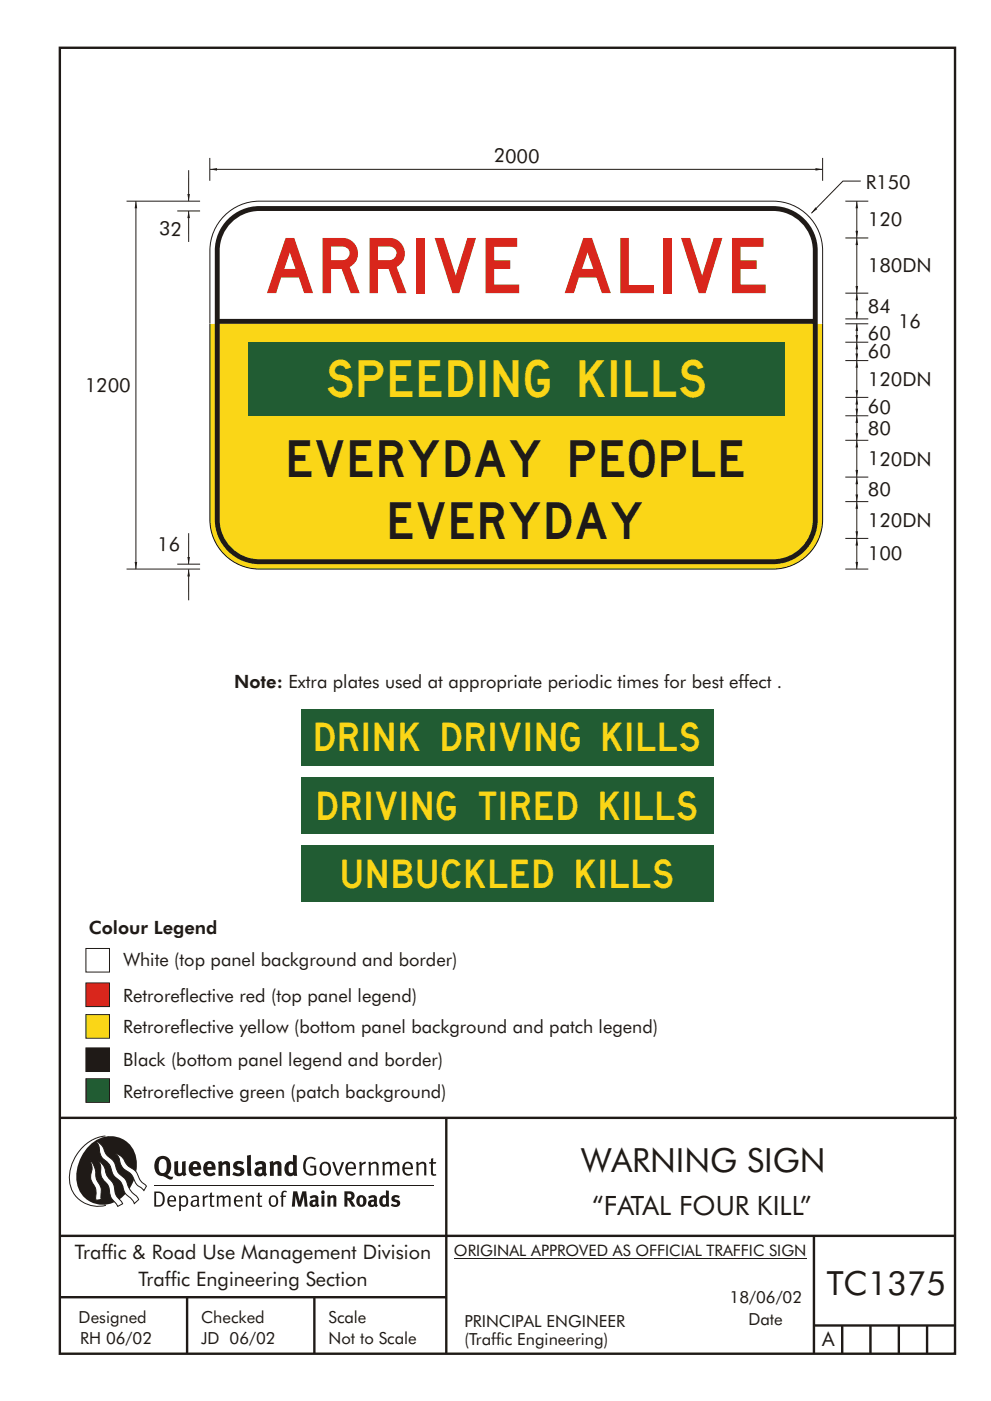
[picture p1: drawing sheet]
<svg xmlns="http://www.w3.org/2000/svg" width="210mm" height="297mm" viewBox="0 0 210 297" stroke-linecap="round" stroke-linejoin="round" font-family="sans-serif">
<g fill="none" stroke="#1f1a17" stroke-width=".51">
<path d="M12.7 10.1h189.9v276.9h-189.9zM12.7 237h190.3M94.7 236.9v50.1M12.7 262h190M12.7 275h82M39.7 275v12M66.7 275v12M172.7 262v25M172.7 281h30M178.7 281v6M184.7 281v6M190.7 281v6"/>
<path d="M196.7 281v6"/>
</g>
<path d="M96.3 266.7h74.7" fill="none" stroke="#1f1a17" stroke-width=".21"/>
<g fill="#1f1a17">
<path d="M64.9 245.6a1.61 1.61 0 0 1 2.1 .1l-.2 .2a1.17 1.17 0 0 0-1.4-.1 1.17 1.17 0 0 0-.6 1.2 1.42 1.42 0 0 0 1.2 1.9l.7-.2v-1.2h-.8l-.1-.4h1.3v1.9a1.82 1.82 0 0 1-2.2-.1 1.82 1.82 0 0 1-.6-2.1l.2-.7z" fill-rule="evenodd"/>
<path d="M68.2 246.6a1.77 1.77 0 0 0 .4 2.6 1.39 1.39 0 0 0 1.4-.5 1.39 1.39 0 0 0 .2-1.5 1.19 1.19 0 0 0-2-.6zM68.5 246.8a.83 .83 0 0 1 1 .1 .83 .83 0 0 1 .2 1 .75 .75 0 0 1-.6 1 .75 .75 0 0 1-.8-.8v-.9z" fill-rule="evenodd"/>
<path d="M70.5 246.4l.4-.1 .8 2.4 .8-2.3h.5l-1.1 2.8h-.4z" fill-rule="evenodd"/>
<path d="M73.6 246.7a1.74 1.74 0 0 0 .5 2.5h.9l.5-.3-.2-.3a.89 .89 0 0 1-1.1 .2 .89 .89 0 0 1-.4-.9h1.7a1.15 1.15 0 0 0-.4-1.4 1.15 1.15 0 0 0-1.5 .2zM74 246.9a.67 .67 0 0 1 .8-.1 .67 .67 0 0 1 .3 .7h-1.3z" fill-rule="evenodd"/>
<path d="M76.2 246.4l.4-.1 .1 .5 .5-.4 .5-.1-.2 .5a.61 .61 0 0 0-.8 .6v1.8h-.4z" fill-rule="evenodd"/>
<path d="M78.1 246.4l.5-.1 .1 .5a.89 .89 0 0 1 .9-.5 .89 .89 0 0 1 .7 .8v2.1h-.4v-2.1l-.1-.3-.3-.1-.8 .4v2.1h-.4z" fill-rule="evenodd"/>
<path d="M81.1 246.4l.4-.1 .1 .4a.83 .83 0 0 1 .8-.4 .83 .83 0 0 1 .7 .5 .86 .86 0 0 1 .9-.5 .86 .86 0 0 1 .7 .8v2.1h-.4l-.1-2.3a.5 .5 0 0 0-.8 0l-.2 .2v2.1h-.5v-2.2l-.4-.3-.7 .4v2.1h-.4z" fill-rule="evenodd"/>
<path d="M85.7 246.7a1.74 1.74 0 0 0 .5 2.5h.9l.5-.3-.2-.3a.89 .89 0 0 1-1.1 .2 .89 .89 0 0 1-.4-.9h1.7a1.15 1.15 0 0 0-.5-1.4 1.15 1.15 0 0 0-1.4 .2zM86 246.9a.67 .67 0 0 1 .9-.1 .67 .67 0 0 1 .3 .7h-1.3z" fill-rule="evenodd"/>
<path d="M88.3 246.4l.4-.1 .1 .5a.89 .89 0 0 1 .9-.5 .89 .89 0 0 1 .7 .8v2.1h-.4v-2.1l-.1-.3-.3-.1-.8 .4v2.1h-.4z" fill-rule="evenodd"/>
<path d="M91.5 245.7l.4-.2v.9h.7l-.2 .3h-.5v2.1l.1 .1h.5l.1 .3a.71 .71 0 0 1-1.2-.5v-2h-.3v-.3h.3z" fill-rule="evenodd"/>
<path d="M37 246.3l.8-.2v2a.46 .46 0 0 0 .2 .7 .46 .46 0 0 0 .6-.3v-2.2l.8-.1v2.3l.2 .6-.6 .3-.2-.3a1.03 1.03 0 0 1-1.2 .2 1.03 1.03 0 0 1-.6-1z" fill-rule="evenodd"/>
<path d="M40.4 246.6a1.64 1.64 0 0 0 0 2.3 1.64 1.64 0 0 0 2.3 .1l-.4-.5a.78 .78 0 0 1-.9 .3 .78 .78 0 0 1-.5-.8h1.8a1.37 1.37 0 0 0-.6-1.6 1.37 1.37 0 0 0-1.7 .2zM41 246.9a.48 .48 0 0 1 .7-.1 .48 .48 0 0 1 .2 .6h-1z" fill-rule="evenodd"/>
<path d="M43.5 246.6a1.65 1.65 0 0 0-.2 2 1.65 1.65 0 0 0 1.9 .7l.5-.3-.3-.5a.78 .78 0 0 1-.9 .3 .78 .78 0 0 1-.5-.8h1.8a1.37 1.37 0 0 0-.6-1.6 1.37 1.37 0 0 0-1.7 .2zM44.1 246.9a.48 .48 0 0 1 .6-.1 .48 .48 0 0 1 .2 .6h-.9z" fill-rule="evenodd"/>
<path d="M46.3 246.4l.7-.3 .1 .4a.95 .95 0 0 1 1-.3 .95 .95 0 0 1 .7 .9v2.2h-.8v-2.3l-.3-.2-.5 .3v2.2h-.8z" fill-rule="evenodd"/>
<path d="M49.7 246.5a1.73 1.73 0 0 1 2-.1l-.2 .6-.6-.2a.42 .42 0 0 0-.6 .3l.2 .2a1.23 1.23 0 0 1 1.4 1 1.47 1.47 0 0 1-2.3 .9l-.3-.1 .3-.6 .7 .3a.47 .47 0 0 0 .7-.3 .87 .87 0 0 0-1-.6l-.4-.2-.1-.4z" fill-rule="evenodd"/>
<path d="M54.1 246.6l.3 .6 .3-.2a.62 .62 0 0 1 .9 0v.4a1.21 1.21 0 0 0-1.3 .3 1.21 1.21 0 0 0-.2 1.4 1.19 1.19 0 0 0 1.7 0l.5 .3 .4-.4-.3-.4v-1.3a.96 .96 0 0 0-1.3-1.1zM55 248.1l.6-.1v.6a.43 .43 0 0 1-.6 .1 .43 .43 0 0 1 0-.6z" fill-rule="evenodd"/>
<path d="M57.2 246.4l.7-.3 .1 .4a.95 .95 0 0 1 1-.3 .95 .95 0 0 1 .7 .9v2.2h-.8v-2.3l-.3-.2-.5 .3v2.2h-.8z" fill-rule="evenodd"/>
<path d="M62.2 244.8v1.6a1.29 1.29 0 0 0-1.4 .1 1.29 1.29 0 0 0-.5 1.3 1.24 1.24 0 0 0 .5 1.4 1.24 1.24 0 0 0 1.5-.1l.1 .2h.7l-.1-4.3zM61.5 246.9h.4l.3 .1v1.5l-.3 .2a.48 .48 0 0 1-.6-.5 1.52 1.52 0 0 1 .2-1.3z" fill-rule="evenodd"/>
<path d="M52.4 245l.8-.2 .2 4.5h-.8l-.1-.2z" fill-rule="evenodd"/>
</g>
<path d="M22.4 240.9a9 9 0 0 0-7.4 10.8 6.2 6.2 0 0 0 7.5 3.9M32.7 251.4h59.4" fill="none" stroke="#1f1a17" stroke-width=".21"/>
<path d="M19.1 242.7a5.7 5.7 0 0 1 6.5-1.4 5.7 5.7 0 0 1 3.4 5.7 8.6 8.6 0 0 1-6.2 8.4 5.7 5.7 0 0 1-6.5-7.1 9.9 9.9 0 0 1 2.8-5.6z" fill-rule="evenodd" fill="#1f1a17"/>
<path d="M24.4 244.6a3.1 3.1 0 0 1 2.3 2.1l.8 .8a3.2 3.2 0 0 1 2 2.3l.4 .7 1.2 1-.6 .9-.2-.3a3.5 3.5 0 0 1-1.9-2 3.8 3.8 0 0 0-2.1-2.2 3.5 3.5 0 0 1-1-2.3zM20.4 242a3.4 3.4 0 0 1 1.9 2.4l.7 .9a3.3 3.3 0 0 1 1.7 2.5 4.4 4.4 0 0 0 1.7 2l.3 .3a6.1 6.1 0 0 0 2.5 3.7l.2 .5-.9 .9a6.1 6.1 0 0 0-1.9-2.2l-.4-.7a3.6 3.6 0 0 0-1.9-2.8l-.6-1.1a3.6 3.6 0 0 0-1.9-2.8 3.7 3.7 0 0 1-.8-2.4zM21 246.2a3.4 3.4 0 0 1 1.5 2.7l.6 .9a3.8 3.8 0 0 1 1.4 3.1l.3 .8 1.2 1.5-1 .6-.5-.8a3.2 3.2 0 0 1-1.3-2.8 4.3 4.3 0 0 0-1.4-2.2 4.7 4.7 0 0 1-.5-2.9zM19.2 246.1a5.1 5.1 0 0 1 1.2 3.7l.3 .7a3.1 3.1 0 0 1 .7 3l.1 .8-1.1 .2-.1-.8a3.5 3.5 0 0 0-.9-3.2 3.6 3.6 0 0 1 .1-2.6z" fill-rule="evenodd" fill="#fff" stroke="#1f1a17" stroke-width=".21"/>
<g fill="#1f1a17">
<path d="M33.4 245.5a2.51 2.51 0 0 0 .4 3.7l.8 .2a2.78 2.78 0 0 0 2 .6l.2-.5h-.6l-.7-.4a2.56 2.56 0 0 0 0-3.8 1.83 1.83 0 0 0-2.1 .2zM34 245.9a.87 .87 0 0 1 1 0 .87 .87 0 0 1 .4 .9v.4a1.17 1.17 0 0 1-.9 1.5h-.3a2.38 2.38 0 0 1-.2-2.8z" fill-rule="evenodd"/>
<path d="M33.1 252.9v2.6a1.12 1.12 0 0 0 1.2-.3 1.12 1.12 0 0 0 .2-1.1l-.1-.6-.3-.4zM32.7 252.6h1.1a1.67 1.67 0 0 1 1.2 1.7 1.67 1.67 0 0 1-1.3 1.5h-1zM36.1 253.9l-.2 .6h1.1a.55 .55 0 0 0-.3-.7 .55 .55 0 0 0-.6 .1zM35.8 253.8a.95 .95 0 0 1 1.2-.2 .95 .95 0 0 1 .4 1.1h-1.5a.72 .72 0 0 0 .4 .8 .72 .72 0 0 0 .9-.1l.1 .2a1.15 1.15 0 0 1-1.5 0 1.15 1.15 0 0 1-.2-1.5zM38.4 254.1v1.2a.7 .7 0 0 0 .9 .1 .7 .7 0 0 0 .2-.9 .61 .61 0 0 0-.4-.7 .61 .61 0 0 0-.7 .3zM38 253.5l.3-.1 .1 .4a.95 .95 0 0 1 1.2-.1 .95 .95 0 0 1 .3 1.1 .92 .92 0 0 1-.5 1 .92 .92 0 0 1-1-.2v1.1l-.4 .1zM40.9 254.9a.5 .5 0 0 0 .2 .7 .5 .5 0 0 0 .7-.3v-.7zM40.5 253.8a1 1 0 0 1 1.7 .2v1.4l.2 .3-.2 .2-.3-.3a.78 .78 0 0 1-1.4-.1 .78 .78 0 0 1 .8-1.1h.5a.58 .58 0 0 0-.3-.7 .58 .58 0 0 0-.7 .3zM43 253.5l.3-.1 .1 .4 .3-.3h.5l-.2 .3a.52 .52 0 0 0-.6 .6v1.4h-.4zM44.6 252.9l.4-.1-.1 .7h.6l-.1 .3h-.5v1.5a.35 .35 0 0 0 .6 .3v.2a.57 .57 0 0 1-.6 .1 .57 .57 0 0 1-.3-.5v-1.6h-.3v-.3h.3zM45.9 253.5l.4-.1 .1 .4 .2-.2a.64 .64 0 0 1 1 .2 .7 .7 0 0 1 .8-.4 .7 .7 0 0 1 .5 .7v1.7h-.4v-1.7l-.2-.3-.7 .3v1.7h-.3v-1.6a.38 .38 0 0 0-.3-.5 .38 .38 0 0 0-.5 .3l-.1 .1v1.7h-.4zM50.2 253.9l-.2 .6h1.1a.55 .55 0 0 0-.2-.7 .55 .55 0 0 0-.7 .1zM49.9 253.8a.95 .95 0 0 1 1.2-.2 .95 .95 0 0 1 .4 1.1h-1.5a.72 .72 0 0 0 .4 .8 .72 .72 0 0 0 .9-.1l.1 .2a1.15 1.15 0 0 1-1.5 0 1.15 1.15 0 0 1-.2-1.5zM52.1 253.5l.3-.1 .1 .4a.72 .72 0 0 1 .8-.4 .72 .72 0 0 1 .6 .7v1.7h-.4v-1.5a.45 .45 0 0 0-.3-.6 .45 .45 0 0 0-.5 .3l-.2 .1v1.7h-.3zM54.7 252.9l.4-.1v.7h.6l-.1 .3h-.5v1.5a.35 .35 0 0 0 .5 .3v.2a.57 .57 0 0 1-.6 .1 .57 .57 0 0 1-.3-.5v-1.6h-.3v-.3h.3zM57.6 253.9l-.2 .7a.65 .65 0 0 0 .3 .9 .65 .65 0 0 0 .8-.3l.1-.1a.93 .93 0 0 0-.7-1.4zM57.3 253.8a1.12 1.12 0 0 1 1.4 0 1.12 1.12 0 0 1 .2 1.4 1.01 1.01 0 0 1-1.2 .7 1.01 1.01 0 0 1-.7-1.2zM59.9 252.6l.5-.2 .5 .2-.2 .2-.3-.1-.3 .2v.6h.6l-.1 .3h-.5v2h-.4v-2h-.2v-.3h.2zM62.2 252.6l-.3 3.2h.7l.1-2.2 .6 2.2h.5l.7-2.2 .1 2.2h.7l-.3-3.2h-.9l-.5 2.1-.5-2.1zM65.7 253.7l.3 .5a.51 .51 0 0 1 .5-.3 .51 .51 0 0 1 .4 .4v.1a.88 .88 0 0 0-1.1 .3 .88 .88 0 0 0 .2 1.1 .9 .9 0 0 0 1.1-.1l.3 .3 .4-.4-.3-.3v-1.1a.87 .87 0 0 0-.4-.8 .87 .87 0 0 0-1 .1zM66.4 254.9l.5-.1v.5l-.1 .1h-.3l-.2-.1zM68.2 253.5v2.3h.6v-2.4zM68.1 252.8a.4 .4 0 0 0 .8 0 .4 .4 0 0 0-.8 0zM69.4 253.5l.1 2.3h.6v-1.7a.33 .33 0 0 1 .4-.2 .33 .33 0 0 1 .2 .4v1.5h.7v-1.7a.75 .75 0 0 0-.6-.7 .75 .75 0 0 0-.8 .3v-.3zM73.1 252.6v3.2h.6v-1.3l.3 .2 .7 1.1h.7l-.9-1.4a.94 .94 0 0 0 .7-1 .94 .94 0 0 0-.9-.8zM73.7 253.1a.51 .51 0 0 1 .7 .1 .51 .51 0 0 1-.1 .8h-.6zM75.9 253.7a1.19 1.19 0 0 0-.1 1.8 1.19 1.19 0 0 0 1.7-.1 1.19 1.19 0 0 0 0-1.6 1.19 1.19 0 0 0-1.6-.1zM76.5 253.9h.2a.99 .99 0 0 1 0 1.5 1.06 1.06 0 0 1-.2-1.5zM78.1 253.7l.3 .5a.51 .51 0 0 1 .5-.3 .51 .51 0 0 1 .4 .4v.1a.88 .88 0 0 0-1.1 .3 .88 .88 0 0 0 .2 1.1 .9 .9 0 0 0 1.1-.1l.3 .3 .4-.4-.2-.3v-1.1a.87 .87 0 0 0-.5-.8 .87 .87 0 0 0-1 .1zM78.9 254.9l.4-.1v.5l-.1 .1h-.3l-.2-.1zM81.9 252.4v1.2a1.2 1.2 0 0 0-1.4 .5 1.2 1.2 0 0 0 .2 1.5l.5 .3 .8-.2v.1h.6l-.1-3.3zM81.4 254l.5 .1-.1 1.2a.46 .46 0 0 1-.5 0 .46 .46 0 0 1-.2-.6zM83.3 253.6a.79 .79 0 0 0-.2 1 .79 .79 0 0 0 1 .3 .33 .33 0 0 1 0 .5 .33 .33 0 0 1-.5 0l-.5-.2-.2 .4a1.15 1.15 0 0 0 1.2 .3 1.15 1.15 0 0 0 .8-1 1.49 1.49 0 0 0-1.2-.7 .4 .4 0 0 1 .3-.4 .4 .4 0 0 1 .4 .1l.2 .1 .2-.4a1.47 1.47 0 0 0-1.5 0z" fill-rule="evenodd"/>
</g>
<path d="M18.2 215.1h5v5h-5z" fill-rule="evenodd" fill="#fad617" stroke="#1f1a17" stroke-width=".21"/>
<path d="M18.2 222.2h5v5h-5z" fill-rule="evenodd" fill="#1f1a17" stroke="#1f1a17" stroke-width=".21"/>
<path d="M18.2 228.7h5v5h-5z" fill-rule="evenodd" fill="#215c33" stroke="#1f1a17" stroke-width=".21"/>
<path d="M18.2 208.4h5v5h-5z" fill-rule="evenodd" fill="#d9261c" stroke="#1f1a17" stroke-width=".21"/>
<path d="M18.2 201.1h5v5h-5z" fill-rule="evenodd" fill="#fff" stroke="#1f1a17" stroke-width=".21"/>
<path d="M44.5 68.7h130v41.5a10.5 10.5 0 0 1-10.5 10.5h-109a10.5 10.5 0 0 1-10.5-10.5z" fill-rule="evenodd" fill="#fad617"/>
<path d="M48.1 45.3a10.4 10.4 0 0 1 6.9-2.6h109a10.5 10.5 0 0 1 10.5 10.4v15.6h-130v-15.6a10.5 10.5 0 0 1 3.6-7.8z" fill-rule="evenodd" fill="#fff"/>
<path d="M48 46.9a9.4 9.4 0 0 1 7-3.2h109a9.5 9.5 0 0 1 9.5 9.4v57.1a9.5 9.5 0 0 1-9.5 9.4h-109a9.5 9.5 0 0 1-9.4-9.4v-57.1a9.4 9.4 0 0 1 2.4-6.2z" fill-rule="evenodd" fill="#1f1a17"/>
<path d="M44.5 35.9h130" fill="none" stroke="#1f1a17" stroke-width=".21"/>
<g fill="#1f1a17">
<path d="M173 35.6l1.5 .3-1.5 .3 1.5-.3-1.5 .3z" fill-rule="evenodd"/>
<path d="M44.5 35.9l1.5-.3v.6z" fill-rule="evenodd"/>
</g>
<path d="M174.5 33.5v4.8" fill="none" stroke="#1f1a17" stroke-width=".21"/>
<path d="M47.1 59h124.8" fill="none" stroke="#fff" stroke-width="1.1" stroke-linecap="butt"/>
<path d="M46.6 68.7h125.9v41.5a8.4 8.4 0 0 1-8.5 8.4h-109a8.4 8.4 0 0 1-8.4-8.4z" fill-rule="evenodd" fill="#fad617"/>
<path d="M49.1 47.2a8.4 8.4 0 0 1 5.9-2.5h109a8.4 8.4 0 0 1 8.5 8.4v14.5h-125.9v-14.5a8.4 8.4 0 0 1 2.5-5.9z" fill-rule="evenodd" fill="#fff"/>
<path d="M52.7 72.6h113.7v15.6h-113.7z" fill="#215c33"/>
<path d="M44.5 68.7v41.5a10.5 10.5 0 0 0 10.5 10.5h109a10.5 10.5 0 0 0 10.5-10.5v-41.5" fill="none" stroke="#0f0d0d" stroke-width=".21"/>
<path d="M182.6 38.4h-3.8l-6.7 6.8M44.5 68.6v-15.5a10.5 10.5 0 0 1 10.5-10.4h109a10.5 10.5 0 0 1 10.5 10.4v15.6" fill="none" stroke="#1f1a17" stroke-width=".21"/>
<path d="M173 43.9l.4 .4-1.3 .9z" fill-rule="evenodd" fill="#1f1a17"/>
<g fill="none" stroke="#1f1a17" stroke-width=".21">
<path d="M179.3 42.7h4.9M179.3 50.5h4.9M179.3 76.5h4.9M179.3 72.6h4.9M179.3 67.6h4.9M179.3 68.7h4.9M179.3 62.2h4.9M179.3 93.4h4.9M179.3 84.3h4.9M179.3 88.2h4.9M179.3 114.2h4.9M179.3 106.4h4.9"/>
<path d="M179.3 101.2h4.9M181.8 114.2v6.5M179.3 120.7h4.9"/>
</g>
<g fill="#1f1a17">
<path d="M181.5 119.1h.6l-.3 1.6z" fill-rule="evenodd"/>
<path d="M181.8 114.2l.3 1.5h-.6z" fill-rule="evenodd"/>
</g>
<path d="M181.8 106.4v7.8" fill="none" stroke="#1f1a17" stroke-width=".21"/>
<g fill="#1f1a17">
<path d="M181.5 112.6h.6l-.3 1.6z" fill-rule="evenodd"/>
<path d="M181.8 106.4l.3 1.5h-.6z" fill-rule="evenodd"/>
</g>
<path d="M28.8 42.7v78" fill="none" stroke="#1f1a17" stroke-width=".21"/>
<g fill="#1f1a17">
<path d="M28.8 42.7l.3 1.5h-.5l.2-1.5 .3 1.5z" fill-rule="evenodd"/>
<path d="M28.6 119.1h.5l-.3 1.6 .3-1.6-.3 1.6z" fill-rule="evenodd"/>
</g>
<path d="M44.5 33.5v4.8M40 120.7v6.6" fill="none" stroke="#1f1a17" stroke-width=".21"/>
<path d="M40 120.7l.3 1.5h-.5z" fill-rule="evenodd" fill="#1f1a17"/>
<path d="M40 44.7v6.6" fill="none" stroke="#1f1a17" stroke-width=".21"/>
<path d="M40 44.7l.3 1.5h-.5z" fill-rule="evenodd" fill="#1f1a17"/>
<path d="M40 113v6.6" fill="none" stroke="#1f1a17" stroke-width=".21"/>
<path d="M39.8 118.1h.5l-.3 1.5 .3-1.5-.3 1.5z" fill-rule="evenodd" fill="#1f1a17"/>
<path d="M40 36.1v6.6" fill="none" stroke="#1f1a17" stroke-width=".21"/>
<path d="M39.8 41.1h.5l-.3 1.6 .3-1.6-.3 1.6z" fill-rule="evenodd" fill="#1f1a17"/>
<path d="M26.9 42.7h15.6M37.6 44.7h4.9M37.6 119.6h4.9M181.8 101.2v5.2M26.9 120.7h15.6" fill="none" stroke="#1f1a17" stroke-width=".21"/>
<g fill="#1f1a17">
<path d="M181.5 104.8h.6l-.3 1.6z" fill-rule="evenodd"/>
<path d="M181.8 101.2l.3 1.5h-.6z" fill-rule="evenodd"/>
</g>
<path d="M181.8 93.4v7.8" fill="none" stroke="#1f1a17" stroke-width=".21"/>
<g fill="#1f1a17">
<path d="M181.5 99.6h.6l-.3 1.6z" fill-rule="evenodd"/>
<path d="M181.8 93.4l.3 1.5h-.6z" fill-rule="evenodd"/>
</g>
<path d="M181.8 88.2v5.2" fill="none" stroke="#1f1a17" stroke-width=".21"/>
<g fill="#1f1a17">
<path d="M181.5 91.8h.6l-.3 1.6z" fill-rule="evenodd"/>
<path d="M181.8 88.2l.3 1.5h-.6z" fill-rule="evenodd"/>
</g>
<path d="M181.8 76.5v7.8" fill="none" stroke="#1f1a17" stroke-width=".21"/>
<g fill="#1f1a17">
<path d="M181.5 82.7h.6l-.3 1.6z" fill-rule="evenodd"/>
<path d="M181.8 76.5l.3 1.5h-.6z" fill-rule="evenodd"/>
</g>
<path d="M181.8 84.3v3.9" fill="none" stroke="#1f1a17" stroke-width=".21"/>
<g fill="#1f1a17">
<path d="M181.5 86.6h.6l-.3 1.6z" fill-rule="evenodd"/>
<path d="M181.8 84.3l.3 1.5h-.6z" fill-rule="evenodd"/>
</g>
<path d="M181.8 72.6v3.9" fill="none" stroke="#1f1a17" stroke-width=".21"/>
<g fill="#1f1a17">
<path d="M181.5 74.9h.6l-.3 1.6z" fill-rule="evenodd"/>
<path d="M181.8 72.6l.3 1.5h-.6z" fill-rule="evenodd"/>
</g>
<path d="M181.8 68.7v3.9" fill="none" stroke="#1f1a17" stroke-width=".21"/>
<g fill="#1f1a17">
<path d="M181.5 71h.6l-.3 1.6z" fill-rule="evenodd"/>
<path d="M181.8 68.7l.3 1.5h-.6z" fill-rule="evenodd"/>
</g>
<path d="M181.8 62.2v5.4" fill="none" stroke="#1f1a17" stroke-width=".21"/>
<g fill="#1f1a17">
<path d="M181.5 66.1h.6l-.3 1.5z" fill-rule="evenodd"/>
<path d="M181.8 62.2l.3 1.5h-.6z" fill-rule="evenodd"/>
</g>
<path d="M181.8 42.7v7.8" fill="none" stroke="#1f1a17" stroke-width=".21"/>
<g fill="#1f1a17">
<path d="M181.5 48.9h.6l-.3 1.6z" fill-rule="evenodd"/>
<path d="M181.8 42.7l.3 1.5h-.6z" fill-rule="evenodd"/>
</g>
<path d="M181.8 50.5v11.7" fill="none" stroke="#1f1a17" stroke-width=".21"/>
<g fill="#1f1a17">
<path d="M181.5 60.6h.6l-.3 1.6z" fill-rule="evenodd"/>
<path d="M181.8 50.5l.3 1.5h-.6z" fill-rule="evenodd"/>
</g>
<g fill="#215c33">
<path d="M63.9 150.3h87.5v12h-87.5z"/>
<path d="M63.9 164.8h87.5v12h-87.5z"/>
<path d="M63.9 179.3h87.5v12h-87.5z"/>
</g>
<text font-size="11.7" fill="#d9261c" x="56.6" y="62.2">ARRIVE ALIVE</text>
<text font-size="7.8" fill="#fad617" x="69.5" y="84.3">SPEEDING KILLS</text>
<g font-size="7.8" fill="#1f1a17">
<text x="61.3" y="101.2">EVERYDAY PEOPLE</text>
<text x="82.8" y="114.3">EVERYDAY</text>
</g>
<g font-size="7.1" fill="#1f1a17">
<text x="123.3" y="248.6">WARNING SIGN</text>
<text x="175.4" y="274.5">TC1375</text>
</g>
<g font-size="6" fill="#fad617">
<text x="67" y="159.3">DRINK DRIVING KILLS</text>
<text x="67.5" y="173.8">DRIVING TIRED KILLS</text>
<text x="72.7" y="188.3">UNBUCKLED KILLS</text>
</g>
<text font-size="5.6" fill="#1f1a17" x="125.7" y="257.6">“FATAL FOUR KILL”</text>
<g font-size="4.2" fill="#1f1a17">
<text x="15.9" y="267">Traffic &amp; Road Use Management Division</text>
<text x="29.4" y="272.6">Traffic Engineering Section</text>
<text x="174.4" y="285.3">A</text>
</g>
<g font-size="4.1" fill="#1f1a17">
<text x="104.7" y="34.4" transform="rotate(1 104.7 34.4)">2000</text>
<text x="183.7" y="40">R150</text>
<text x="184.1" y="48" transform="rotate(1 184.1 48)">120</text>
<text x="33.8" y="49.9" transform="rotate(1 33.8 49.9)">32</text>
<text x="184.1" y="57.7" transform="rotate(1 184.1 57.7)">180DN</text>
<text x="184.1" y="66.3" transform="rotate(1 184.1 66.3)">84</text>
<text x="190.5" y="69.6" transform="rotate(1 190.5 69.6)">16</text>
<text x="184.1" y="76" transform="rotate(1 184.1 76)">60</text>
<text x="184.1" y="72.1" transform="rotate(1 184.1 72.1)">60</text>
<text x="18" y="83" transform="rotate(1 18 83)">1200</text>
<text x="184.1" y="81.8" transform="rotate(1 184.1 81.8)">120DN</text>
<text x="184.1" y="87.7" transform="rotate(1 184.1 87.7)">60</text>
<text x="184.1" y="92.2" transform="rotate(1 184.1 92.2)">80</text>
<text x="184.1" y="98.7" transform="rotate(1 184.1 98.7)">120DN</text>
<text x="184.1" y="105.2" transform="rotate(1 184.1 105.2)">80</text>
<text x="184.1" y="111.7" transform="rotate(1 184.1 111.7)">120DN</text>
<text x="33.4" y="116.9" transform="rotate(1 33.4 116.9)">16</text>
<text x="184.1" y="118.7" transform="rotate(1 184.1 118.7)">100</text>
</g>
<g font-size="3.9" fill="#1f1a17">
<text x="49.7" y="145.8">Note: Extra plates used at appropriate periodic times for best effect .</text>
<text x="18.8" y="198">Colour Legend</text>
<text x="26.2" y="204.9">White (top panel background and border)</text>
<text x="26.2" y="212.4">Retroreflective red (top panel legend)</text>
<text x="26.2" y="218.9">Retroreflective yellow (bottom panel background and patch legend)</text>
<text x="26.2" y="226">Black (bottom panel legend and border)</text>
<text x="26.2" y="232.8">Retroreflective green (patch background)</text>
</g>
<g font-size="3.5" fill="#1f1a17">
<text x="16.7" y="280.5">Designed</text>
<text x="42.7" y="280.5">Checked</text>
<text x="69.7" y="280.5">Scale</text>
<text x="98.5" y="281.4">PRINCIPAL ENGINEER</text>
<text x="154.8" y="276.3">18/06/02</text>
<text x="158.8" y="281">Date</text>
<text x="17" y="284.9">RH 06/02</text>
<text x="42.7" y="284.9">JD 06/02</text>
<text x="69.7" y="285">Not to Scale</text>
<text x="98.5" y="285.1">(Traffic Engineering)</text>
</g>
<text font-size="3.4" fill="#1f1a17" x="96.3" y="266.3">ORIGINAL APPROVED AS OFFICIAL TRAFFIC SIGN</text>
</svg>
